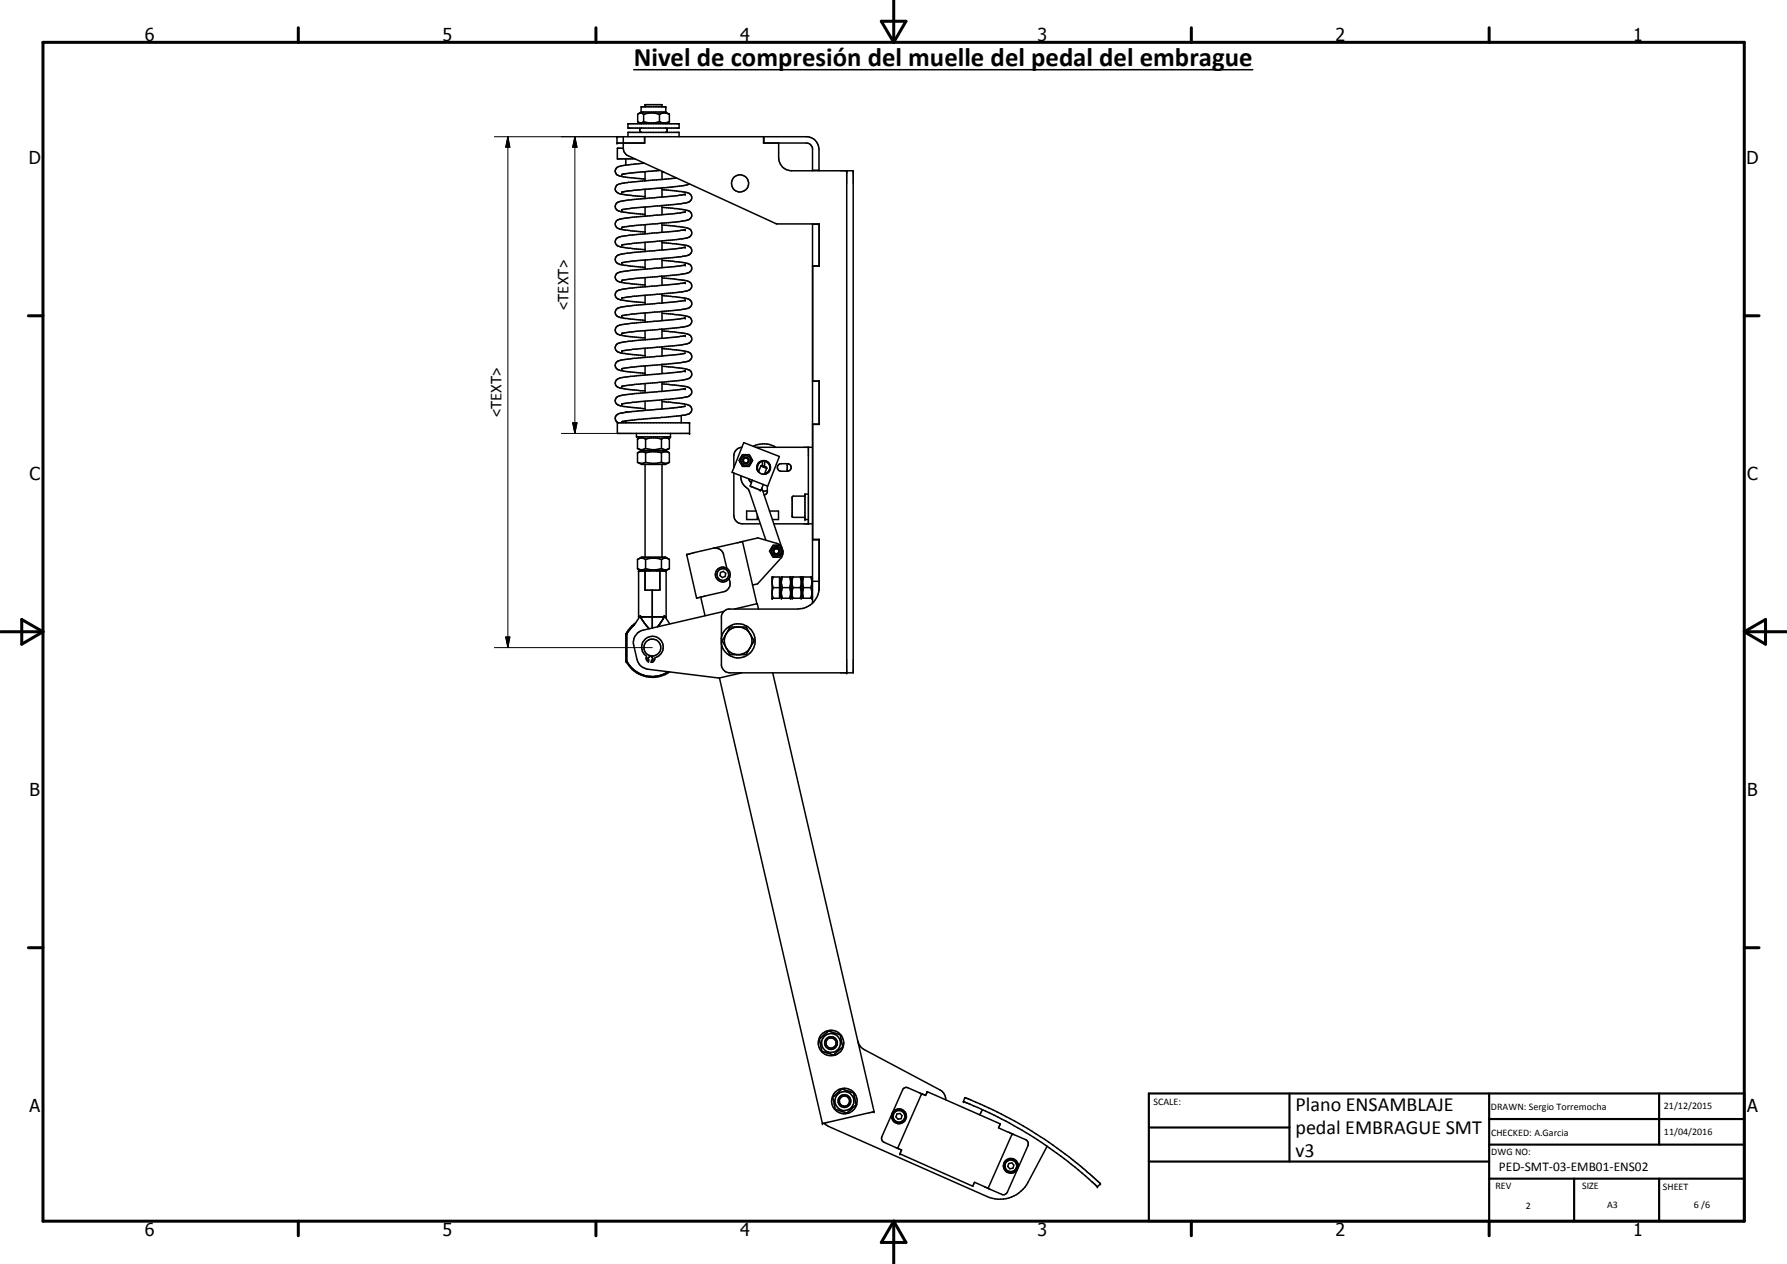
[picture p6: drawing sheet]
<svg xmlns="http://www.w3.org/2000/svg" width="420mm" height="297mm" viewBox="0 0 420 297" stroke-linecap="round" stroke-linejoin="round" font-family="sans-serif">
<g fill="none" stroke="#000" stroke-width=".35">
<path d="M149 16.4h145.5M146.5 32.1v2.7a1.99 1.99 0 0 0 1.2 1.8l34.8 16h10.1v9.9h-1.5v27h1.5v10.2h-1.5v27h1.5v11.4a5 5 0 0 1-5 5l-16.7 .1-.8 .6-.5 1v5.2M146.5 34.8h-1.4v2.5h4.2M147.1 37.3v1.5M147.6 32.1v-1h12.1v1M147.6 29.1h12.1v1h-12.1zM150.1 26.7a1.01 1.01 0 0 1 1.2 .1M150.1 26.7l-.2 .1v1.8l.2 .1M150.1 28.7l.6 .4M150.7 26.3v-1.2h5.8v1.2M150.7 26.3h5.8M150.7 26.3l-.6 .4"/>
<path d="M150.9 30.1a.51 .51 0 0 0-.5 .5 .51 .51 0 0 0 .5 .5M151.3 26.8a6 6 0 0 1 3.8 0M151.3 28.6l-.5 .3-.7-.2M151.3 28.6a6.5 6.5 0 0 0 3.8 0M151.3 26.8v1.8M151.5 38.4l-4.5 .4a2.38 2.38 0 0 0-2.1 .7 1.23 1.23 0 0 0 0 1.3 1.23 1.23 0 0 0 1.1 .6l5.7 .7M151.5 32.1v1.5M151.6 32.1v1.5h-6.5v-1.5h44.8a3 3 0 0 1 2.7 3v5M151.7 25.1v-.5h3.9v.5M155.1 28.6a2.66 2.66 0 0 0 2.3 0M155.1 26.8a2.43 2.43 0 0 1 2.3 0M155.1 26.8v1.8"/>
<path d="M156.4 30.1a.51 .51 0 0 1 .5 .5 .51 .51 0 0 1-.5 .5M156.5 26.3l.9 .5M157.4 28.6l-.9 .5M157.4 26.8v1.8M179.5 32.1v1.5h10.1a1.51 1.51 0 0 1 1.4 1.2v5.3M179.6 32.1v1.5M183.1 33.6v3.5a3 3 0 0 0 3 3h14.5v118h-29a2.07 2.07 0 0 1-2-1.6v-5.2M151.7 40.3v2.2M151.7 44.5v2.2M151.7 48.6v2.2M151.7 52.8v2.1M151.7 56.9v2.2"/>
<path d="M151.7 46.7l-4.9 .5a1.93 1.93 0 0 0-2.2 1.3 1.84 1.84 0 0 0 2.2 1.4l4.9 .5M151.7 59.1l-4.9 .5a1.93 1.93 0 0 0-2.2 1.4 1.69 1.69 0 0 0 1.9 1.3l5.2 .6M151.7 54.9l-4.9 .6a1.93 1.93 0 0 0-2.2 1.3 1.84 1.84 0 0 0 2.2 1.4l4.9 .5M151.7 50.8l-4.2 .4a3.5 3.5 0 0 0-2.6 .8 1.42 1.42 0 0 0 .2 1.5 1.42 1.42 0 0 0 1.4 .5l5.2 .5M155.2 40l-6.8 .6-2.2 .4M155.6 48.7a26.1 26.1 0 0 1 6.6 1 1.22 1.22 0 0 1 .3 1.4 1.22 1.22 0 0 1-1.2 .7l-13.3 1.3-1.8 .4M155.6 40.3v1.9M155.6 44.2v2.1M155.6 48.3v2.2M155.6 52.5v2.1M155.6 56.6v2.2M155.6 40.4h.4"/>
<path d="M155.6 44.6l4.2 .4a3.6 3.6 0 0 1 2.4 .6 1.18 1.18 0 0 1 .3 1.4 1.18 1.18 0 0 1-1.2 .7l-12.5 1.2-2.6 .4M155.6 52.9h.6a20.1 20.1 0 0 1 6 .9 1.23 1.23 0 0 1 .3 1.4 1.23 1.23 0 0 1-1.2 .8l-15.1 1.6M155.6 57l4.9 .5a1.77 1.77 0 0 1 2.1 1.6 1.91 1.91 0 0 1-2.1 1.1l-11.7 1.1-2.6 .5M159.1 41.8l-8.5 .8a18.2 18.2 0 0 0-5.4 .8 1.14 1.14 0 0 0-.5 1.3 1.14 1.14 0 0 0 1.1 .9l5.9 .6M161.1 54l-9.4 .9M161.1 49.8l-2.2 .4-7.2 .6M161.1 58.1l-2.2 .4-7.2 .6M161.1 45.6l-2.2 .4-7.2 .7M162.1 43.2l-1.5 .4-2.8 .4-8.6 .7-3 .4M191 52.6v89.1M191 40h1.6M191 52.7h1.6"/>
<path d="M192.6 52.6v9.9M199.1 40.1v118M151.7 61.1v2.1M151.7 65.2v2.2M151.7 69.4v2.1M151.7 73.5v2.2M151.7 77.7v2.1M151.7 71.5l-4.9 .6a1.93 1.93 0 0 0-2.2 1.3 1.69 1.69 0 0 0 1.9 1.3l5.2 .6M151.7 67.4l-5.4 .6a1.34 1.34 0 0 0-1.4 1.9l1.1 .6 5.7 .6M151.7 75.7l-3.8 .4a4.8 4.8 0 0 0-2.8 .6 1.2 1.2 0 0 0-.3 1.3 1.2 1.2 0 0 0 1.2 .8l5.7 .6M151.7 79.8l-5.4 .6a1.34 1.34 0 0 0-1.4 1.9l.4 .4 1.2 .4 5.2 .5M151.7 63.2l-3.8 .4a4.6 4.6 0 0 0-2.9 .7 1.23 1.23 0 0 0-.2 1.3 1.23 1.23 0 0 0 1.2 .7l5.7 .7"/>
<path d="M155.6 60.7v2.2M155.6 64.9v2.2M155.6 69.1v2.1M155.6 73.2v2.2M155.6 77.3v2.2M155.6 61.2a26.1 26.1 0 0 1 6.6 .9 1.22 1.22 0 0 1 .3 1.4 1.22 1.22 0 0 1-1.2 .8l-5.1 .6-8.2 .7-1.8 .3M155.6 65.3l5.2 .6a1.48 1.48 0 0 1 1.7 1.7 3.2 3.2 0 0 1-2.7 1l-11 1-2.6 .5M155.6 69.5l3.9 .3a4.3 4.3 0 0 1 3 .9 1.22 1.22 0 0 1-1.2 1.9l-12.5 1.2-2.6 .4M155.6 73.6a26.1 26.1 0 0 1 6.6 1 1.28 1.28 0 0 1 .2 1.5 1.28 1.28 0 0 1-1.3 .7l-13.1 1.2-1.8 .4M155.6 77.8l3.9 .3a4.3 4.3 0 0 1 3 .9 1.25 1.25 0 0 1-1.2 1.9l-12.5 1.2-2.6 .4M161 78.9h-.1M161.1 62.3l-9.4 .9"/>
<path d="M161.1 66.4l-9.4 1M161.1 78.9l-9.4 .9M161.1 74.7l-9.4 1M161.1 70.5l-2.2 .4-7.2 .6M191 62.5h1.6M145.1 99.4h17v2.5h-17zM146.3 86.6v.1M147.1 98.9v.5M147.5 96.9h-.4M151.7 81.8v2.2M151.7 86v2.1M151.7 90.2v2.1"/>
<path d="M151.7 94.3v2.1M151.7 92.3l-5.4 .6a1.5 1.5 0 0 0-1.6 1.5 2.4 2.4 0 0 0 2.4 1.1l4.6 .6M151.7 84l-4.9 .5a1.93 1.93 0 0 0-2.2 1.4 1.65 1.65 0 0 0 1.9 1.3l5.2 .6M151.7 88.1l-3.8 .4a3.7 3.7 0 0 0-3.1 1 1.3 1.3 0 0 0 1.4 1.8l5.5 .6M155.6 81.5v2.2M155.6 85.6v2.2M155.6 89.8v2.1M155.6 94v2.1M155.6 81.9l4.2 .4a3.7 3.7 0 0 1 2.7 .9 1.25 1.25 0 0 1-1.2 1.8l-4.6 .6-8.3 .7-2.2 .4M155.6 86.1h.6a24.6 24.6 0 0 1 6 .9 1.28 1.28 0 0 1 .2 1.5 1.28 1.28 0 0 1-1.3 .7l-11.8 1.1-3.1 .5M155.6 90.2l3.9 .4a4.3 4.3 0 0 1 3 .9 1.25 1.25 0 0 1-1.2 1.8l-4.1 .6-8.4 .6-2.6 .5M155.6 94.4l4.2 .4a3.7 3.7 0 0 1 2.7 .8 1.37 1.37 0 0 1-1.4 1.9l-.9 .2"/>
<path d="M160.2 97.7v1.7M160.2 97.7l-10.5 .9-3.5 .5M161.1 95.5l-2.8 .4-9.5 .8a9.4 9.4 0 0 0-3.9 .9 1.13 1.13 0 0 0 .5 1.8M161.1 91.3l-9.4 1M161.1 87.2l-4.5 .6-4.9 .3M161.1 83l-9.4 1M161.1 83h.1M191 89.6h1.6M191 99.7h1.6M192.6 89.5v10.2M149.6 101.9v.8h8v-.8M149.9 103.2v2.2"/>
<path d="M149.9 106.4v2.2M149.9 108.6l.9 .5h5.7l.9-.5M149.9 108.6l.7 .3 1.2-.3M149.9 106.4l.7-.2 1.2 .2M149.9 105.4l.1 .1a1.6 1.6 0 0 0 1.8-.1M149.9 103.2a1.82 1.82 0 0 1 1.9 0M149.9 105.4l.9 .5M150.8 105.9h5.7M150.8 105.9l-.9 .5M150.8 102.7l-.9 .5M151.7 109.1v21.8M151.8 103.2v2.2"/>
<path d="M151.8 106.4v2.2M151.8 108.6a6.5 6.5 0 0 0 3.7 0M151.8 106.4a6.5 6.5 0 0 1 3.7 0M151.8 105.4a5.7 5.7 0 0 0 3.7 0M151.8 103.2a6.5 6.5 0 0 1 3.7 0M155.5 103.2v2.2M155.5 106.4v2.2M155.5 108.6a1.76 1.76 0 0 0 1.9 0M155.5 106.4a1.76 1.76 0 0 1 1.9 0M155.5 105.4a1.55 1.55 0 0 0 1.9 0M155.5 103.2a1.76 1.76 0 0 1 1.9 0M155.6 109.1v21.8"/>
<path d="M156.5 105.9l.9 .5M156.5 102.7l.9 .5M157.4 103.2v2.2M157.4 106.4v2.2M157.4 105.4l-.9 .5M172.5 111.1v10a2 2 0 0 0 2 2h4.3M174.2 111.8a3.3 3.3 0 0 0 1.8 3.2l4.1 12M174.4 105.1a2.02 2.02 0 0 0-1.9 2v2.8M174.6 106.8h1.6l.3 .6a1.19 1.19 0 0 1-.2 1.8l-.1 .4h-1.6l-.3-.5a1.11 1.11 0 0 1 0-1.7zM174.9 104l8.3 3.3-2.7 7-8.4-3.3zM176 112.5l.7 1M176.9 112.8l-.5 1.5 2 .8 .5 .1 .6-1.4"/>
<path d="M177.1 104.9a5.5 5.5 0 0 1 5.3 .2M177.7 105.1h13.3M178 109.7a1.59 1.59 0 0 1 1.5-1.5 1.59 1.59 0 0 1 1.6 1.5M178 109.9v.3M178 110.4l.2 .2M178.8 108.5a1.57 1.57 0 0 0-.5 2.4M178.9 109.5l1.4 .5M178.9 109.5l.2-.1 .7 .3M178.9 109.5l-.6 1.4M179.1 114.7l4.7 14.1M179.3 108.3v1.2M179.3 108.3h.5"/>
<path d="M179.3 108.4a1.46 1.46 0 0 0-.9 2.3M179.3 108.3l-.3 .1M179.8 108.3v1.4M179.8 108.4a1.43 1.43 0 0 1 1.2 1.4 1.43 1.43 0 0 1-1.2 1.5v.1M179.8 108.3l1 .6M179.8 109.7l.5 .3M180.3 110l-.5 1.4M180.4 111.2l-.6 .2M180.4 114.2v1.5l-.2 .3-.5 .3M180.4 115.3l-1 .1M180.9 109.1a1.59 1.59 0 0 1-.5 2.1 1.59 1.59 0 0 1-2.1-.4M181.1 110l-.5 1"/>
<path d="M183 109.2l.7-.2h1.5a.89 .89 0 0 1 .8 .9 .89 .89 0 0 1-.8 .8h-1.5a.89 .89 0 0 1-.9-.5 .89 .89 0 0 1 .2-1zM185 109v1.7M189.3 116.6h-2.7l-.3 .2v4.6l.1 .2h2.9M190.1 116.1h-.8v6h.8M190.1 105.1v18M149.9 131.5l.9-.6h5.7l.9 .6M149.9 131.5l.7-.3h.7l.5 .3M149.9 133.6l.9 .3 1-.3M149.9 133.6l.9 .6M149.9 131.5v2.1M151.7 134.2v4.5h3.4v-4.5M151.8 131.5l1.4-.3h1.3l1 .3"/>
<path d="M151.8 133.6a6 6 0 0 0 3.7 0M151.8 131.5v2.1M153.4 138.7v8.9M155.5 131.5l.7-.3h.7l.5 .3M155.5 133.6a1.76 1.76 0 0 0 1.9 0M155.5 131.5v2.1M157.4 131.5v2.1M157.4 133.6l-.9 .6M167.8 128.8a2.05 2.05 0 0 1 2.3 1.5l.8 3.2M167.8 128.8l-6.4 1.5 2.4 10.2 .9-.2M169.4 134.5l.7-.2 .5 .4-.1 .8-.7 .2-.5-.4zM171.4 135.9a2.15 2.15 0 0 1-1.3 3.2l-5.4 1.2"/>
<path d="M174.6 127.3l-6.8 1.5M174.6 127.3l3.4 14.6M174.6 127.3l3.6-.9 4.7 1.4 .7 .5 .5 1.1M177.8 120.1h-2.3v2h2.5v-1.2M180.9 120.1h2.1v2h-1.4M181.6 135.6h1.7v5h-1.7zM181.6 137.2l.2 .9M181.6 139.7l.2 .9M181.8 128.1h1.5l.3 .6a.93 .93 0 0 1 .2 1.3l-.5 .9h-1.5l-.9-1.4zM181.8 135.6l-.2 1M181.8 138.1l-.2 1M181.8 138.1h1.5"/>
<path d="M181.9 123.1h9.1M183.3 135.9h.2M183.9 138.1h1.8M183.9 138.1l-.2 1 .2 1.5M183.9 135.6l-.2 1 .2 1.5M184.1 129.6v.7l-.5 .9-5.5 6-1.2 .3M185.7 135.6l.2 1-.2 1.5M185.7 138.1l.2 1-.2 1.5M186 135.9l-.1-.3h-2.2l-.2 .3v4.4l.2 .3h2.2l.1-.3M186 135.9l.2-.3h2.2l.1 .3M186 135.9v4.4M186.5 138.1h1.7"/>
<path d="M186.5 138.1a3.2 3.2 0 0 0 0 2.5M186.5 135.6a3.2 3.2 0 0 0 0 2.5M188.2 135.6l.2 1-.2 1.5M188.2 138.1l.2 1-.2 1.5M188.5 135.9l.2-.3h2.2l.1 .3M188.5 135.9v4.4M188.9 138.1h1.8M188.9 135.6l-.2 1.2 .2 1.3M188.9 138.1l-.2 1.3 .2 1.2M190.7 135.6l.2 1-.2 1.5M190.7 138.1l.2 1-.2 1.5M191 126.9h1.6"/>
<path d="M191 136.6h1.6M192.6 126.7v12.1M147.1 149v6.3M147.1 149h.3M147.1 155.3h.3M147.1 155.3a7 7 0 0 0 10.3 2.6M147.4 149v6.3M147.4 155.3a6.8 6.8 0 0 0 9.8 2.6M149.5 146.3l-1 .8-1.4 1.9M150.6 144.7l-.2 .2h-.3v-10.7h6.5v10.7l-.3-.1M150.6 144.9h5.6M150.6 144.7v.2"/>
<path d="M150.6 144.9l.9 1.6 1.1 1.2M150.6 144.7l-1.4 2.1-1.8 2.2M152.7 154.1l.5 .1M152.7 154.1v.4l-.4 .1 .3 .5-.1 .5-.5-.6v-.8a2.55 2.55 0 0 1-.2-4 2.55 2.55 0 0 1 3.9 .7 2.55 2.55 0 0 1-1.7 3.7 1.01 1.01 0 0 1-.9 1.1l.1-.5 .3-.2-.2-.4v-.4M152.9 154.1a2 2 0 0 1-1-3.2 2 2 0 0 1 3.3 .4 2 2 0 0 1-1.6 2.9h-.5M156.2 144.9v-.2l1.3 1.9M156.2 144.9l-1.6 2.4M164.7 140.3l1.1 4.4M170.2 143.7l-19 4.4a2.96 2.96 0 0 0-2.2 3.5l.8 3.3a2.96 2.96 0 0 0 2.5 2.4l16.8 2 5.3-1.2M170.5 151.8l.5 .8M170.5 149.4l-.7 1.2 .7 1.2M170.5 149.4l-.2 1.2 .2 1.2"/>
<path d="M170.7 149l1-1.6h3.7l1.2 2M170.7 149l-.2 .4M171 152.6l.7 1.2h3.7l.7-1.2M171 152.6l.3 .3a3.1 3.1 0 0 0 1.8 .9M172.7 143.1l5.3-1.2 .3 1.2M173.1 147.4l-1.5 .6-.9 1M174 147.4h.4a3.6 3.6 0 0 1 2.2 2M176.1 152.6l-.9 .8-1.2 .4M176.6 149.4a3.3 3.3 0 0 1-.5 3.2M176.6 149.4l.7 1.2-1.2 2M181.7 158.1l23.8 103.1-12 2.8-24.3-104.7M183.3 140.3h.2"/>
<path d="M186 140.3l.2 .3h2.2l.1-.3M188.5 140.3l.2 .3h2.2l.1-.3M192.6 244.2l2.2-1.9 1.1 .3 1.7 .6 .6 2.8-2.2 1.9-1.7-.5-1.1-.4zM195.8 257.9l2.1-2 2.8 .9 .4 2.1a.74 .74 0 0 1-.4 1.2l-1.6 1.5-2.7-1zM201.7 244.7a2.88 2.88 0 0 0 1.5 2l17.9 9.5a2.62 2.62 0 0 1 1.3 2.2M216.7 257h.1M216.7 257l-5.6 12.8M226.9 257.9l.8 .3a101.4 101.4 0 0 1 23.7 13.7l3.6 2.9 3.7 3.4-.7 .7-2.8-2.6a104.9 104.9 0 0 0-13.1-9.6 95.7 95.7 0 0 0-15.4-7.7l-.2-.1zM193.7 263.9l1 .8 37.4 16.5a7.5 7.5 0 0 0 9.6-3.4l4.5-8.4M210 262.3h-.2M210 262.5h-.2M210.9 261.8l.7-.1 .5 .5-.2 .7-.8 .1-.5-.5z"/>
<path d="M211.1 269.8v.1M231 260.8l-.7 1.2M236.1 274.1a1.56 1.56 0 0 1 2.1-1.6 1.56 1.56 0 0 1 .7 2.5 1.56 1.56 0 0 1-2.6-.3l-.2-.5 .2-.1M236.3 273.9l-.2 .1M237.2 273.4l.7-.1 .5 .5-.2 .7-.8 .2-.5-.6zM238 266.4l-3.2-1.4 .4-.9-17.2-7.6-.4 .9-4.5-1.9-.8 .4-5 11.2v.7l.5 .6 4.2 1.9-.4 .8 17.1 7.7 .4-1 3.2 1.5M238 266.4l3.2 1.4 .5 .5 .1 .7-5 11.2a1.05 1.05 0 0 1-1.3 .5l-3.2-1.4M238 266.4l-5.7 12.9"/>
<circle cx="174" cy="43.1" r="2"/>
<circle cx="175.3" cy="108.2" r=".61"/>
<circle cx="175.4" cy="108.2" r=".76"/>
<circle cx="175.4" cy="108.2" r="1.16"/>
<circle cx="169.9" cy="135" r="1.76"/>
<circle cx="170" cy="135" r="1.36"/>
<circle cx="182.5" cy="129.5" r=".76"/>
<circle cx="182.5" cy="129.5" r=".6"/>
<circle cx="182.5" cy="129.5" r="1.15"/>
<circle cx="173.6" cy="150.6" r="4"/>
<circle cx="195.4" cy="245.1" r="2.22"/>
<circle cx="195.4" cy="245.1" r="3"/>
<circle cx="195.4" cy="245.1" r="1.51"/>
<circle cx="195.4" cy="245.1" r="1.2"/>
<circle cx="198.5" cy="258.7" r="2.22"/>
<circle cx="198.5" cy="258.7" r="1.2"/>
<circle cx="198.5" cy="258.8" r="1.5"/>
<circle cx="198.6" cy="258.7" r="2.98"/>
<circle cx="211.4" cy="262.3" r="1.54"/>
<circle cx="211.4" cy="262.3" r="1.37"/>
<circle cx="211.4" cy="262.3" r="1.75"/>
<circle cx="237.6" cy="274" r="1.36"/>
<circle cx="237.7" cy="274" r="1.75"/>
</g>
<g fill="#000">
<circle cx="145.1" cy="32.1" r=".18"/>
<circle cx="145.1" cy="33.6" r=".18"/>
<circle cx="151.7" cy="24.6" r=".18"/>
<circle cx="156.5" cy="26.3" r=".18"/>
<circle cx="156.5" cy="25.1" r=".18"/>
<circle cx="146.2" cy="53.5" r=".18"/>
<circle cx="146.2" cy="41" r=".18"/>
<circle cx="146.2" cy="49.3" r=".18"/>
<circle cx="146.2" cy="45.1" r=".18"/>
<circle cx="146.2" cy="57.6" r=".18"/>
<circle cx="161.1" cy="58.1" r=".18"/>
<circle cx="161.1" cy="54" r=".18"/>
<circle cx="161.1" cy="45.6" r=".18"/>
<circle cx="199.1" cy="40.1" r=".18"/>
<circle cx="200.6" cy="40.1" r=".18"/>
<circle cx="146.2" cy="78.4" r=".18"/>
<circle cx="146.2" cy="61.8" r=".18"/>
<circle cx="146.2" cy="65.9" r=".18"/>
<circle cx="146.2" cy="74.2" r=".18"/>
<circle cx="161.1" cy="78.9" r=".18"/>
<circle cx="161.1" cy="74.7" r=".18"/>
<circle cx="161.1" cy="70.5" r=".18"/>
<circle cx="161.1" cy="62.3" r=".18"/>
<circle cx="161.1" cy="66.4" r=".18"/>
<circle cx="146.2" cy="82.5" r=".18"/>
<circle cx="146.2" cy="86.7" r=".18"/>
<circle cx="146.2" cy="90.8" r=".18"/>
<circle cx="146.2" cy="95" r=".18"/>
<circle cx="146.2" cy="99.1" r=".18"/>
<circle cx="161.1" cy="91.3" r=".18"/>
<circle cx="161.1" cy="87.2" r=".18"/>
<circle cx="162.1" cy="99.4" r=".18"/>
<circle cx="157.6" cy="102.7" r=".18"/>
<circle cx="162.1" cy="101.9" r=".18"/>
<circle cx="178.8" cy="115.2" r=".18"/>
<circle cx="179.1" cy="109.4" r=".18"/>
<circle cx="189.3" cy="116.1" r=".18"/>
<circle cx="150.1" cy="134.2" r=".18"/>
<circle cx="156.6" cy="134.2" r=".18"/>
<circle cx="161.4" cy="130.3" r=".18"/>
<circle cx="181.6" cy="135.6" r=".18"/>
<circle cx="183.7" cy="135.6" r=".18"/>
<circle cx="185.9" cy="135.6" r=".18"/>
<circle cx="186.3" cy="135.6" r=".18"/>
<circle cx="186.3" cy="121.3" r=".18"/>
<circle cx="188.4" cy="135.6" r=".18"/>
<circle cx="189.3" cy="122.1" r=".18"/>
<circle cx="190.9" cy="135.6" r=".18"/>
<circle cx="147.1" cy="149" r=".18"/>
<circle cx="147.1" cy="155.3" r=".18"/>
<circle cx="150.1" cy="144.9" r=".18"/>
<circle cx="156.6" cy="144.9" r=".18"/>
<circle cx="181.6" cy="140.6" r=".18"/>
<circle cx="183.7" cy="140.6" r=".18"/>
<circle cx="185.9" cy="140.6" r=".18"/>
<circle cx="186.3" cy="140.6" r=".18"/>
<circle cx="188.4" cy="140.6" r=".18"/>
<circle cx="190.9" cy="140.6" r=".18"/>
<circle cx="199.1" cy="158.1" r=".18"/>
<circle cx="216.7" cy="257" r=".18"/>
<circle cx="218" cy="256.5" r=".18"/>
<circle cx="226.5" cy="258.9" r=".18"/>
<circle cx="193.4" cy="264" r=".18"/>
<circle cx="205.5" cy="261.2" r=".18"/>
<circle cx="211.6" cy="271.1" r=".18"/>
<circle cx="238" cy="266.4" r=".18"/>
<circle cx="258" cy="278.9" r=".18"/>
<circle cx="258.7" cy="278.2" r=".18"/>
</g>
<g fill="none" stroke="#000" stroke-width=".71">
<path d="M10.1 9.9h400v277.1h-400zM70.1 6.5v3.4M140.1 6.5v3.4M207.2 5h5.8l-2.9 4.9zM210.1 0v9.9M280.1 6.5v3.4M350.1 6.5v3.4M6.7 74.2h3.4M410.1 74.2h3.5M.1 148.5h10M5.1 145.6l5 2.9-5 2.9zM410.1 148.5h10"/>
<path d="M410.1 148.5l5-2.9v5.8zM6.7 222.7h3.4M410.1 222.7h3.5M70.1 287v3.4M140.1 287v3.4M210.1 287v10M210.1 287l2.9 5h-5.8zM280.1 287v3.4M350.1 287v3.4"/>
</g>
<path d="M270.1 257h140v30h-140zM303.2 257v16M350.1 257v30M390.1 257v12M270.1 265h33.1M270.1 273h80M350.1 277h60M350.1 269h60M350.1 263h60M370.1 277v10M390.1 277v10" fill="none" stroke="#000" stroke-width=".51"/>
<path d="M116.2 32.1h28.9M119.4 32.1l.5 2.5h-1zM119.4 32.1v120.1M135.2 32.1l.5 2.5h-1zM135.2 32.1v69.8M134.7 99.4h1l-.5 2.5zM132 101.9h13.1M116.2 152.2h37.2M118.9 149.7h1l-.5 2.5z" fill="none" stroke="#000" stroke-width=".24"/>
<path d="M119.4 32.1l.5 2.5h-1zM135.2 32.1l.5 2.5h-1zM134.7 99.4h1l-.5 2.5zM118.9 149.7h1l-.5 2.5z" fill="#000"/>
<text font-size="6.3" x="149" y="15.5">Nivel de compresión del muelle del pedal del embrague</text>
<g font-size="4.7">
<text x="304.6" y="261.2">Plano ENSAMBLAJE</text>
<text x="304.6" y="266.6">pedal EMBRAGUE SMT</text>
<text x="304.6" y="272">v3</text>
</g>
<g font-size="4.2">
<text x="34" y="9.6">6</text>
<text x="104" y="9.6">5</text>
<text x="174" y="9.6">4</text>
<text x="244" y="9.6">3</text>
<text x="314" y="9.6">2</text>
<text x="384" y="9.6">1</text>
<text x="6.8" y="38.7">D</text>
<text x="410.6" y="38.7">D</text>
<text x="7" y="112.9">C</text>
<text x="410.8" y="112.9">C</text>
<text x="7" y="187.1">B</text>
<text x="410.8" y="187.1">B</text>
<text x="7" y="261.4">A</text>
<text x="410.8" y="261.4">A</text>
<text x="34" y="290.4">6</text>
<text x="104" y="290.4">5</text>
<text x="174" y="290.4">4</text>
<text x="244" y="290.4">3</text>
<text x="314" y="290.4">2</text>
<text x="384" y="290.4">1</text>
</g>
<g font-size="3.9">
<text x="133.6" y="72.9" transform="rotate(-90 133.6 72.9)">&lt;TEXT&gt;</text>
<text x="117.9" y="98" transform="rotate(-90 117.9 98)">&lt;TEXT&gt;</text>
</g>
<text font-size="3.1" x="352.4" y="275.2">PED-SMT-03-EMB01-ENS02</text>
<g font-size="2.4">
<text x="271.2" y="259.7">SCALE:</text>
<text x="350.6" y="260.8">DRAWN: Sergio Torremocha</text>
<text x="391.2" y="260.6">21/12/2015</text>
<text x="350.6" y="267">CHECKED: A.Garcia</text>
<text x="391.2" y="266.7">11/04/2016</text>
<text x="350.6" y="271.4">DWG NO:</text>
<text x="351.6" y="279.3">REV</text>
<text x="372" y="279.4">SIZE</text>
<text x="391" y="279.6">SHEET</text>
<text x="358.7" y="284.1">2</text>
<text x="377.9" y="283.8">A3</text>
<text x="398.3" y="283.8">6 /6</text>
</g>
</svg>
